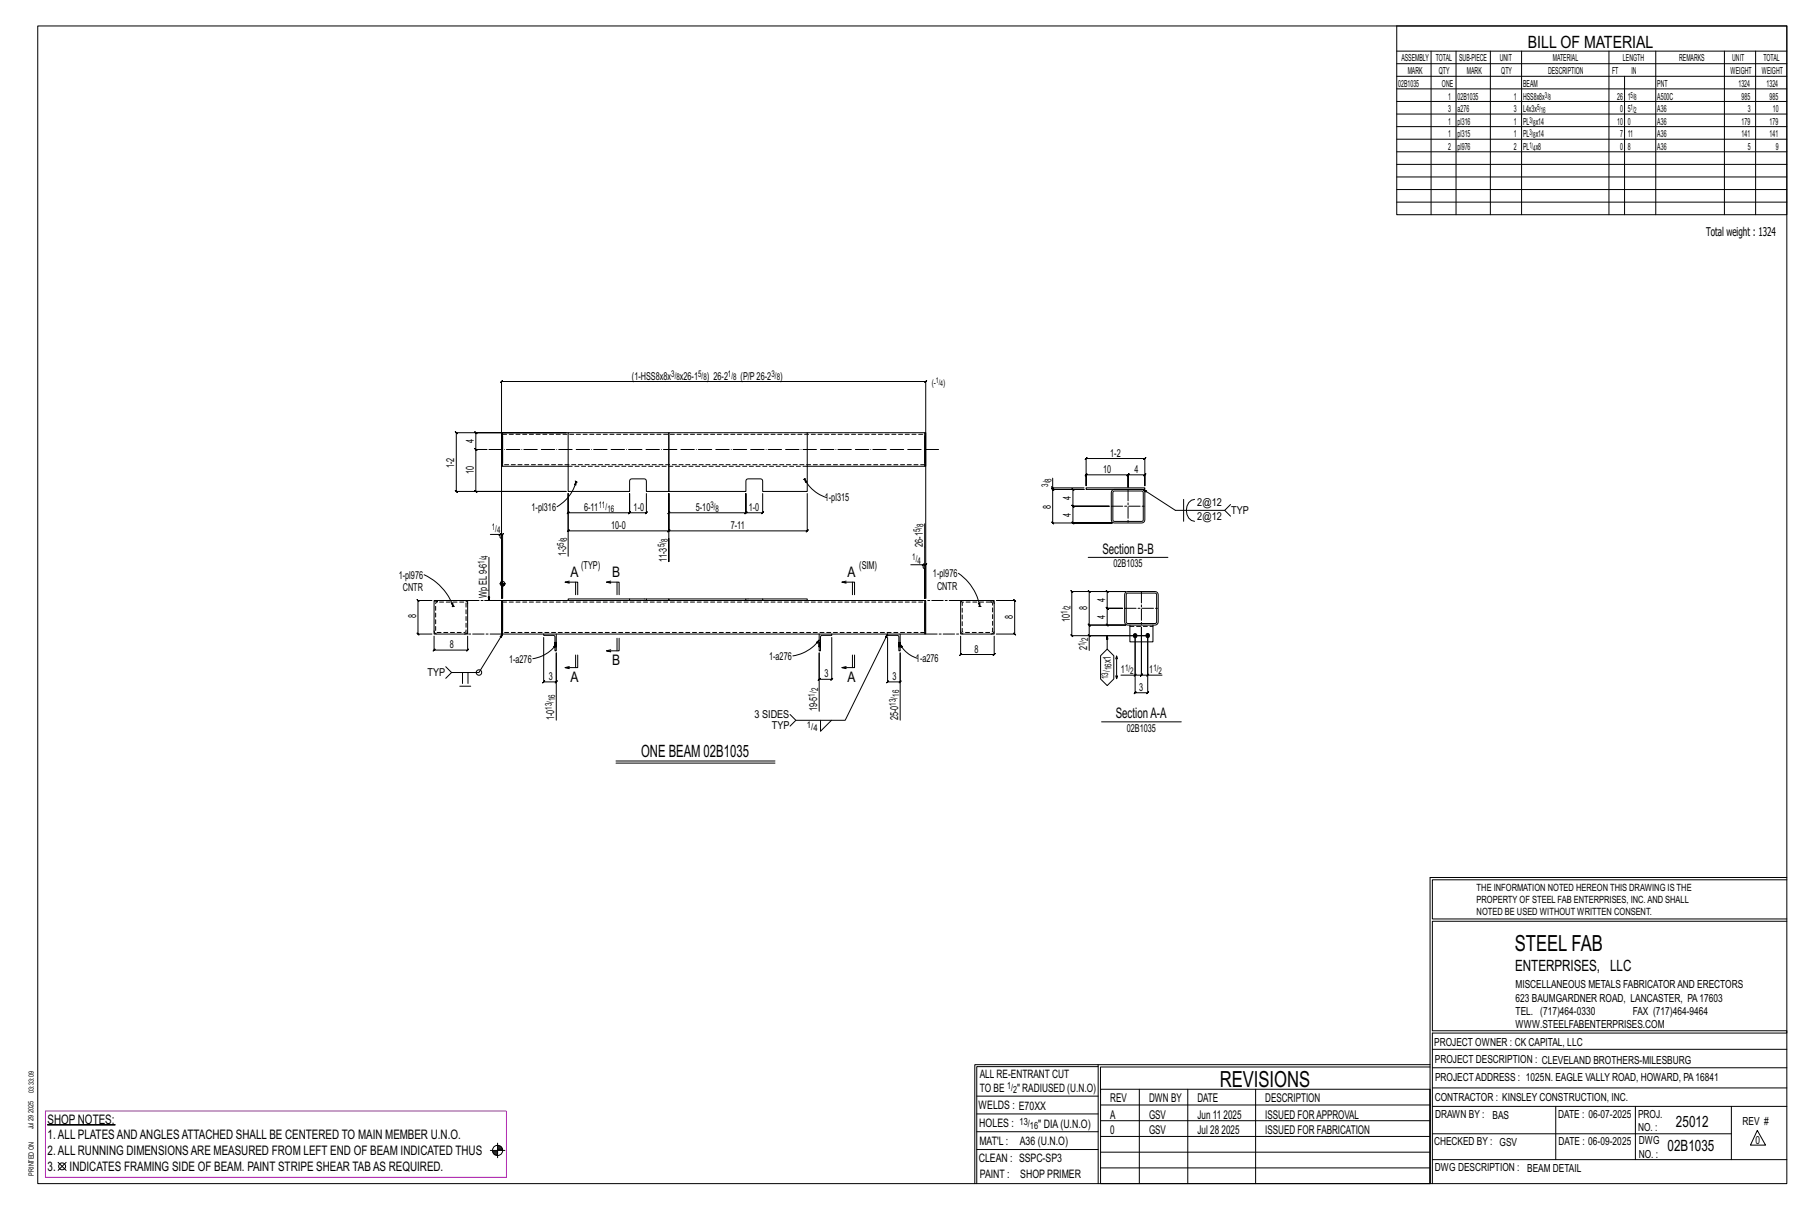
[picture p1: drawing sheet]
<svg xmlns="http://www.w3.org/2000/svg" width="914mm" height="610mm" viewBox="0 0 914 610" stroke-linecap="round" stroke-linejoin="round" font-family="sans-serif">
<g fill="#000" stroke="#000" stroke-width=".5">
<path d="M24 568h34z"/>
<circle cx="573" cy="321" r="1"/>
<circle cx="579" cy="321" r="1"/>
</g>
<g fill="none" stroke="#000" stroke-width=".5">
<path d="M19 13h883v584h-883zM705 13h197v95h-197zM705 26h197M705 32h197M705 39h197M722 26v82M735 26v82M752 26v82M768 26v82M812 26v82M820 39v69M836 26v82"/>
<path d="M870 26v82M886 26v82M705 45h197M705 51h197M705 58h197M705 64h197M705 70h197M705 77h197M705 83h197M705 89h197M705 96h197M705 102h197"/>
<path d="M230 218h56h-46l1 1-1-1v9v-1l1 1h-1h6h-6v-1l1 1h-1v21v-1l1 1h-1h46h-56h1l-1-1v1v-30l1 1zM253 218h1v17h-1zM254 220v14M254 218h33M287 218h51v30h-12v-5l-1-1h-7v1v5h-31zM338 218h69v30h-22v-5l-1-1h-7l-1 1v5h-38zM407 218h60M467 218v17zM467 220v14M254 235h33M407 235h60M548 231v1l1-1h-1h30l-1 1 1-1v14v-5v-1l-1 1h1h-9l1-1-1 1v6v-6l1-1-1 1h-21l1-1-1 1v5z"/>
<path d="M287 249v19h-1l1-1v1h51h-1l1-1v1v-19v19h-1l1-1v1h69l1-1-1 1v-19M287 249v10h-1l1-1v1h31h-1l1-1v1v-10v10h-1l1-1v1h8l1-1-1 1v-10M287 249v32M290 243h1M291 243v2h-1zM291 243a21 21 0 0 1-10 13M291 243h.1M385 249v10v-1l-1 1h1h-9l1-1-1 1v-10v10l1-1-1 1h-38v-1l-1 1h1v-10v34v-11M406 242l1 1zM406 242a19 19 0 0 0 11 9M406 242h-1M407 242h-1"/>
<path d="M531 246l1 1zM531 246v1v-1l1 1h-1h16h-16v-1l1 1h-1v17v-1l1 1h-1h30h-20h1l-1-1v1v-9l1 1-1-1h19h-19l1 1-1-1v-8h1l-1-1v1h6M531 241v5h16M548 246h30v1h-30zM561 247h1h14h1l1 2v13l-1 1-1 1h-14l-1-1v-1v-13zM562 248h15v15h-15zM577 247l16 11h25l3-3M597 252v11M603 252a6 6 0 0 0-4 6 6 6 0 0 0 4 5M618 258l3 2M247 270h5v1l1 1v30v-109l1-1-1 1h214l1-1-1 1v109v-17l1-1-1 1h-1M252 270l1-1z"/>
<path d="M252 270h2h-1l1-1v1v32v-9M467 264v38v-15l-1-1v-1h-6M214 290a28 28 0 0 1 15 16M247 281v22M252 295h3M253 294v1M253 293v2M254 295v1M254 295h.1M255 295h.1M287 294h-2h7v6M287 293l-2 1"/>
<path d="M290 294v6M308 294h-2h6v6M308 293l-2 1M311 294v6M427 294h-2h6v6M427 293l-2 1M430 294v6M465 285l1-1zM484 289a26 26 0 0 1 10 17M549 281h40M568 299h1h14h1v1v14v1h-1h-14h-1v-1v-14zM568 299h-9l-1-1 1 1v8l-1-1 1 1h7h-7l-1-1 1 1v8h-1l1 1v-1h9"/>
<path d="M569 300h14v14h-14zM218 303h-7h-1l1 1v-1v17l-1-1 1 1h7M219 303h17v17h-17zM228 305v-1l1 2zM229 306h-1M229 306h.1M245 303h42M253 303h1v17h-1zM254 305v13M274 320v1h6v7h1v-8M287 302h31v1h-31zM318 302h8"/>
<path d="M318 303h8M326 302h12v1h-12zM338 302h38v1h-38zM376 302h9M376 303h9M385 302h22v1h-22zM407 303h60M413 320v8h1v-7h6v-1M454 320v8l-1-7h-5v-1l-1 1v1l1-2-21 43h-25l-3-2M467 303v17zM467 320h-213l-12 19h-14l-3-3M467 305v13"/>
<path d="M485 303h17v17h-17zM494 304v2zM494 306h.1M494 306h1M503 303h9l1 1-1-1v17v-1l1 1h-1h-9M568 315h-18h-1l1 1v-1v6M568 315h-18v1l-1-1h1v-16l-1-1 1 1h18h-27l-1-1 1 1v22l-1-1 1 1h38M570 315v9h12v-9M219 321v7v1l1-1h-1h17l-1 1 1-1v-7M228 339l-3 3M233 339v6M236 339v6"/>
<path d="M274 322v22v1l1-1h-1h7l-1 1 1-1v-15v34M279 326l2-1-1 2zM280 326h.1M280 324h.1M281 325a18 18 0 0 1-12 7M281 326h.1M281 324h.1M287 336l-2 1M290 331v6M292 331v6h-7h2M308 328h-2M311 322v6"/>
<path d="M312 322v6h-6l2 1M412 324l1-1v2zM413 326h.1M413 324h.1M413 323a20 20 0 0 1-13 8M414 326h.1M414 324h.1M420 322v21v-1l-1 1h1h-7l1-1-1 1v-14v30M427 336l-2 1M430 331v6M431 331v6h-6h2M448 322v22l-1 1 1-1h6v1l1-1h-1v-15v34"/>
<path d="M454 326h.1M454 324h.1M454 325l1 1v1zM454 325a15 15 0 0 0 9 7M485 321v9l-1 1 1-1h17l-1 1 1-1v-9M549 320l1 1zM555 331l4-3 3 3v12l-3 3-4-3zM559 321v7M563 332v-1l1 1M563 331v11l1-1M579 321h-29v7M579 321v29l1-1-1 1h-6v-1l-1 1h1v-29v20h-7"/>
<path d="M579 321v20h7M232 346h6M563 341v1M573 341h3l1-1-1 1v-25v25l1-1-1 1h3M573 340l-1 1zM580 340l-1 1zM402 363l-3 3M414 363v6l6-6M556 364h40M311 384h80M311 385h80M722 443v154"/>
<path d="M722 443h180M902 444h-179v20h179M902 465h-179v55h179v1h-179v76M554 538h-61v59M554 537h168M722 538h-167v13M723 539h179M723 530h179M493 553h61M555 550h167v47h-167zM555 558h167M575 550v47"/>
<path d="M599 550v47M634 550v47M723 549h179M723 558h179M785 558v27M825 558v27M874 558v27M251 577v7M251 579h2M251 580h3M251 578h2M493 571h61"/>
<path d="M493 562h61M555 573h167M555 566h167M723 572h151M887 570l4 8h-8zM29 587l4 4M33 587l-4 4M247 581h8M249 581h2M249 582h2M250 583h1M492 597v-60h62v60"/>
<path d="M493 580h61M555 589h167M555 581h167M723 585h179"/>
<circle cx="254" cy="295" r="1.2"/>
<circle cx="242" cy="339" r="1.4"/>
<circle cx="31" cy="589" r="1.8"/>
<circle cx="251" cy="581" r="2.6"/>
</g>
<path d="M23 561h233v33h-233z" fill="none" stroke="#f0f" stroke-width=".5"/>
<g fill="none" stroke="#000" stroke-width=".5" stroke-dasharray="2 1.4">
<path d="M254 219h213M287 235h120M467 235h-213M219 318l1 2h1M221 303l-1 2v14h15v-15h-14v-1h-1l-1 2M234 320h2v-2M236 305v-2h-2M254 304h213M467 319h-213M485 318v2h1M486 304h15v15h-15zM486 303h-1v2"/>
<path d="M500 304v-1M500 320h1l1-2M502 305l-1-2h-1v1M570 316h12M280 326h.1M280 325l1 1-1-1M280 325h1h-1M280 326h1M281 324h-1M281 326h-1M281 326h.1M281 324h.1"/>
<path d="M281 325l-1-1M281 325h-1M413 325h1M413 324h.1M413 326h.1M413 326h1M413 324h1M413 325l1 1M414 324h-1M414 324h.1M414 326l-1-1 1 1M414 325h-1l1 1"/>
<path d="M454 326h.1M454 325v1v-1M454 325h.1M454 324h.1M454 325v-1"/>
</g>
<path d="M247 227h227" fill="none" stroke="#000" stroke-width=".5" stroke-dasharray="6.8 1 0 1"/>
<path d="M561 255h17M569 247v17M576 299v16M236 303h18M253 320h-17M467 320h18M485 303h-18M568 307h16" fill="none" stroke="#000" stroke-width=".5" stroke-dasharray="5.8 1 1 1"/>
<g font-size="11.2">
<text x="764" y="480">STEEL FAB</text>
<text x="616" y="548">REVISIONS</text>
</g>
<g font-size="8.6">
<text x="771" y="24">BILL OF MATERIAL</text>
<text x="324" y="382">ONE BEAM 02B1035</text>
</g>
<g font-size="7.9">
<text x="765" y="490">ENTERPRISES, LLC</text>
<text x="846" y="569">25012</text>
<text x="842" y="581">02B1035</text>
</g>
<g font-size="7.3">
<text x="556" y="280">Section B-B</text>
<text x="288" y="291">A</text>
<text x="309" y="291">B</text>
<text x="428" y="291">A</text>
<text x="309" y="336">B</text>
<text x="288" y="344">A</text>
<text x="428" y="344">A</text>
<text x="563" y="363">SectionA-A</text>
</g>
<g font-size="6.6">
<text x="24" y="567">SHOP NOTES:</text>
<text x="24" y="575">1.ALL PLATESANDANGLESATTACHED SHALL BE CENTERED TO MAIN MEMBER U.N.O.</text>
<text x="24" y="583">2.ALL RUNNING DIMENSIONSARE MEASURED FROM LEFT END OF BEAM INDICATED THUS</text>
<text x="24" y="591">3.</text>
<text x="35" y="591">INDICATES FRAMING SIDE OF BEAM. PAINT STRIPE SHEAR TABAS REQUIRED.</text>
</g>
<g font-size="6.1">
<text x="861" y="119">Total weight : 1324</text>
<text x="560" y="556">REV</text>
<text x="580" y="556">DWN BY</text>
<text x="604" y="556">DATE</text>
<text x="639" y="556">DESCRIPTION</text>
<text x="560" y="564">A</text>
<text x="580" y="564">GSV</text>
<text x="604" y="564">Jun 11</text>
<text x="617" y="564">2025</text>
<text x="639" y="564">ISSUED FORAPPROVAL</text>
<text x="560" y="572">0</text>
<text x="580" y="572">GSV</text>
<text x="604" y="572">Jul 28</text>
<text x="616" y="572">2025</text>
<text x="639" y="572">ISSUED FOR FABRICATION</text>
</g>
<g font-size="5.9">
<text x="494" y="560">WELDS : E70XX</text>
<text x="494" y="569">HOLES :</text>
<text x="524" y="569">&quot; DIA(U.N.O)</text>
<text x="494" y="578">MAT'L :</text>
<text x="515" y="578">A36 (U.N.O)</text>
<text x="494" y="586">CLEAN : SSPC-SP3</text>
<text x="495" y="595">PAINT :</text>
<text x="515" y="595">SHOP PRIMER</text>
</g>
<g font-size="5.8">
<text x="494" y="544">ALL RE-ENTRANT CUT</text>
<text x="494" y="551">TO BE</text>
<text x="513" y="551">&quot; RADIUSED (U.N.O)</text>
</g>
<g font-size="5.6">
<text x="765" y="499">MISCELLANEOUS METALS FABRICATORAND ERECTORS</text>
<text x="765" y="505">623 BAUMGARDNER ROAD, LANCASTER, PA17603</text>
<text x="765" y="512">TEL. (717)464-0330</text>
<text x="824" y="512">FAX (717)464-9464</text>
<text x="765" y="519">WWW.STEELFABENTERPRISES.COM</text>
<text x="724" y="528">PROJECT OWNER : CK CAPITAL, LLC</text>
<text x="724" y="537">PROJECT DESCRIPTION : CLEVELAND BROTHERS-MILESBURG</text>
<text x="724" y="545">PROJECTADDRESS : 1025N. EAGLE VALLY ROAD, HOWARD, PA16841</text>
<text x="724" y="556">CONTRACTOR : KINSLEY CONSTRUCTION, INC.</text>
<text x="724" y="564">DRAWN BY :</text>
<text x="753" y="564">BAS</text>
<text x="786" y="564">DATE : 06-07-2025</text>
<text x="827" y="564">PROJ.</text>
<text x="879" y="568">REV #</text>
<text x="827" y="571">NO. :</text>
<text x="724" y="578">CHECKED BY : GSV</text>
<text x="787" y="578">DATE : 06-09-2025</text>
<text x="827" y="578">DWG</text>
<text x="886" y="578">0</text>
<text x="827" y="584">NO. :</text>
<text x="724" y="591">DWG DESCRIPTION : BEAM DETAIL</text>
</g>
<g font-size="5.5">
<text x="319" y="192">(1-HSS8x8x</text>
<text x="343" y="192">x26-1</text>
<text x="357" y="192">) 26-2</text>
<text x="374" y="192">(P/P26-2</text>
<text x="394" y="192">)</text>
<text x="239" y="224" transform="rotate(-90 239 224)">4</text>
<text x="560" y="230">1-2</text>
<text x="229" y="236" transform="rotate(-90 229 236)">1-2</text>
<text x="239" y="239" transform="rotate(-90 239 239)">10</text>
<text x="557" y="239">10</text>
<text x="572" y="239">4</text>
<text x="268" y="258">1-pl316</text>
<text x="295" y="258">6-11</text>
<text x="320" y="258">1-0</text>
<text x="351" y="258">5-10</text>
<text x="378" y="258">1-0</text>
<text x="416" y="253">1-pl315</text>
<text x="530" y="257" transform="rotate(-90 530 257)">8</text>
<text x="540" y="252" transform="rotate(-90 540 252)">4</text>
<text x="604" y="255">2@12</text>
<text x="540" y="261" transform="rotate(-90 540 261)">4</text>
<text x="604" y="263">2@12</text>
<text x="621" y="259">TYP</text>
<text x="308" y="267">10-0</text>
<text x="369" y="267">7-11</text>
<text x="286" y="281" transform="rotate(-90 286 281)">1-3</text>
<text x="466" y="276" transform="rotate(-90 466 276)">26-1</text>
<text x="293" y="287">(TYP)</text>
<text x="337" y="283" transform="rotate(-90 337 283)">11-3</text>
<text x="434" y="287">(SIM)</text>
<text x="562" y="286">02B1035</text>
<text x="201" y="292">1-pl976</text>
<text x="471" y="291">1-pl976</text>
<text x="203" y="298">CNTR</text>
<text x="473" y="298">CNTR</text>
<text x="246" y="302" transform="rotate(-90 246 302)">Wp EL9-6</text>
<text x="558" y="304" transform="rotate(-90 558 304)">4</text>
<text x="210" y="312" transform="rotate(-90 210 312)">8</text>
<text x="549" y="308" transform="rotate(-90 549 308)">8</text>
<text x="511" y="313" transform="rotate(-90 511 313)">8</text>
<text x="540" y="314" transform="rotate(-90 540 314)">10</text>
<text x="558" y="312" transform="rotate(-90 558 312)">4</text>
<text x="227" y="327">8</text>
<text x="492" y="329">8</text>
<text x="549" y="328" transform="rotate(-90 549 328)">2</text>
<text x="257" y="334">1-a276</text>
<text x="388" y="333">1-a276</text>
<text x="462" y="334">1-a276</text>
<text x="560" y="335" transform="rotate(-90 560 335)">x1</text>
<text x="216" y="341">TYP</text>
<text x="416" y="342">3</text>
<text x="566" y="340">1</text>
<text x="580" y="340">1</text>
<text x="277" y="343">3</text>
<text x="450" y="343">3</text>
<text x="575" y="349">3</text>
<text x="412" y="359" transform="rotate(-90 412 359)">19-5</text>
<text x="280" y="363" transform="rotate(-90 280 363)">1-0</text>
<text x="381" y="362">3 SIDES</text>
<text x="453" y="363" transform="rotate(-90 453 363)">25-0</text>
<text x="389" y="368">TYP</text>
<text x="569" y="369">02B1035</text>
</g>
<g font-size="5">
<text x="745" y="450">THE INFORMATION NOTED HEREON THIS DRAWING IS THE</text>
<text x="745" y="456">PROPERTY OF STEEL FAB ENTERPRISES, INC.AND SHALL</text>
<text x="745" y="462">NOTED BE USED WITHOUT WRITTEN CONSENT.</text>
<text x="508" y="550">1/</text>
<text x="511" y="551">2</text>
<text x="515" y="568">13/</text>
<text x="520" y="570">16</text>
</g>
<g font-size="4.9">
<text x="707" y="31">ASSEMBLY</text>
<text x="725" y="31">TOTAL</text>
<text x="736" y="31">SUB-PIECE</text>
<text x="757" y="31">UNIT</text>
<text x="784" y="31">MATERIAL</text>
<text x="819" y="31">LENGTH</text>
<text x="847" y="31">REMARKS</text>
<text x="874" y="31">UNIT</text>
<text x="890" y="31">TOTAL</text>
<text x="710" y="37">MARK</text>
<text x="726" y="37">QTY</text>
<text x="740" y="37">MARK</text>
<text x="758" y="37">QTY</text>
<text x="781" y="37">DESCRIPTION</text>
<text x="814" y="37">FT</text>
<text x="823" y="37">IN</text>
<text x="873" y="37">WEIGHT</text>
<text x="889" y="37">WEIGHT</text>
<text x="706" y="44">02B1035</text>
<text x="728" y="44">ONE</text>
<text x="769" y="44">BEAM</text>
<text x="836" y="44">PNT</text>
<text x="877" y="44">1324</text>
<text x="891" y="44">1324</text>
<text x="731" y="50">1</text>
<text x="736" y="50">02B1035</text>
<text x="764" y="50">1</text>
<text x="769" y="50">HSS8x8x</text>
<text x="816" y="50">26</text>
<text x="821" y="50">1</text>
<text x="836" y="50">A500C</text>
<text x="879" y="50">985</text>
<text x="893" y="50">985</text>
<text x="731" y="57">3</text>
<text x="736" y="57">a276</text>
<text x="764" y="57">3</text>
<text x="769" y="57">L4x3x</text>
<text x="818" y="57">0</text>
<text x="821" y="57">5</text>
<text x="836" y="57">A36</text>
<text x="882" y="57">3</text>
<text x="895" y="57">10</text>
<text x="731" y="63">1</text>
<text x="736" y="63">pl316</text>
<text x="764" y="63">1</text>
<text x="769" y="63">PL x14</text>
<text x="816" y="63">10</text>
<text x="821" y="63">0</text>
<text x="836" y="63">A36</text>
<text x="879" y="63">179</text>
<text x="893" y="63">179</text>
<text x="731" y="69">1</text>
<text x="736" y="69">pl315</text>
<text x="764" y="69">1</text>
<text x="769" y="69">PL x14</text>
<text x="818" y="69">7</text>
<text x="821" y="69">11</text>
<text x="836" y="69">A36</text>
<text x="879" y="69">141</text>
<text x="893" y="69">141</text>
<text x="731" y="76">2</text>
<text x="736" y="76">pl976</text>
<text x="764" y="76">2</text>
<text x="769" y="76">PL x8</text>
<text x="818" y="76">0</text>
<text x="821" y="76">8</text>
<text x="836" y="76">A36</text>
<text x="882" y="76">5</text>
<text x="896" y="76">9</text>
</g>
<g font-size="4.7">
<text x="339" y="190">3/</text>
<text x="341" y="192">8</text>
<text x="352" y="190">5/</text>
<text x="355" y="192">8</text>
<text x="367" y="190">1/</text>
<text x="370" y="192">8</text>
<text x="389" y="190">3/</text>
<text x="392" y="192">8</text>
<text x="470" y="195">(-</text>
<text x="476" y="195">)</text>
<text x="529" y="246" transform="rotate(-90 529 246)">3/</text>
<text x="531" y="243" transform="rotate(-90 531 243)">8</text>
<text x="302" y="257">11/</text>
<text x="358" y="257">3/</text>
<text x="306" y="258">16</text>
<text x="361" y="258">8</text>
<text x="248" y="267">1/</text>
<text x="251" y="269">4</text>
<text x="464" y="269" transform="rotate(-90 464 269)">5/</text>
<text x="466" y="266" transform="rotate(-90 466 266)">8</text>
<text x="284" y="275" transform="rotate(-90 284 275)">5/</text>
<text x="286" y="273" transform="rotate(-90 286 273)">8</text>
<text x="337" y="273" transform="rotate(-90 337 273)">8</text>
<text x="246" y="282" transform="rotate(-90 246 282)">4</text>
<text x="335" y="276" transform="rotate(-90 335 276)">5/</text>
<text x="245" y="285" transform="rotate(-90 245 285)">1/</text>
<text x="460" y="283">1/</text>
<text x="463" y="284">4</text>
<text x="539" y="310" transform="rotate(-90 539 310)">1/</text>
<text x="540" y="307" transform="rotate(-90 540 307)">2</text>
<text x="549" y="324" transform="rotate(-90 549 324)">2</text>
<text x="547" y="326" transform="rotate(-90 547 326)">1/</text>
<text x="561" y="338" transform="rotate(-90 561 338)">16</text>
<text x="568" y="338">1/</text>
<text x="570" y="340">2</text>
<text x="582" y="338">1/</text>
<text x="585" y="340">2</text>
<text x="559" y="343" transform="rotate(-90 559 343)">13/</text>
<text x="280" y="354" transform="rotate(-90 280 354)">16</text>
<text x="411" y="352" transform="rotate(-90 411 352)">1/</text>
<text x="413" y="349" transform="rotate(-90 413 349)">2</text>
<text x="454" y="352" transform="rotate(-90 454 352)">16</text>
<text x="278" y="358" transform="rotate(-90 278 358)">13/</text>
<text x="452" y="356" transform="rotate(-90 452 356)">13/</text>
<text x="407" y="367">1/</text>
<text x="411" y="369">4</text>
</g>
<g font-size="4.2">
<text x="780" y="49">3/</text>
<text x="781" y="51">8</text>
<text x="823" y="49">5/</text>
<text x="825" y="51">8</text>
<text x="776" y="56">5/</text>
<text x="778" y="57">16</text>
<text x="823" y="56">1/</text>
<text x="825" y="57">2</text>
<text x="772" y="62">3/</text>
<text x="774" y="63">8</text>
<text x="772" y="68">3/</text>
<text x="774" y="70">8</text>
<text x="772" y="75">1/</text>
<text x="774" y="76">4</text>
</g>
<g font-size="4">
<text x="472" y="194">1/</text>
<text x="474" y="195">4</text>
</g>
<g font-size="3.7">
<text x="17" y="551" transform="rotate(-90 17 551)">03:33:09</text>
<text x="17" y="562" transform="rotate(-90 17 562)">2025</text>
<text x="17" y="570" transform="rotate(-90 17 570)">Jul 29</text>
<text x="17" y="593" transform="rotate(-90 17 593)">PRINTED ON</text>
</g>
</svg>
